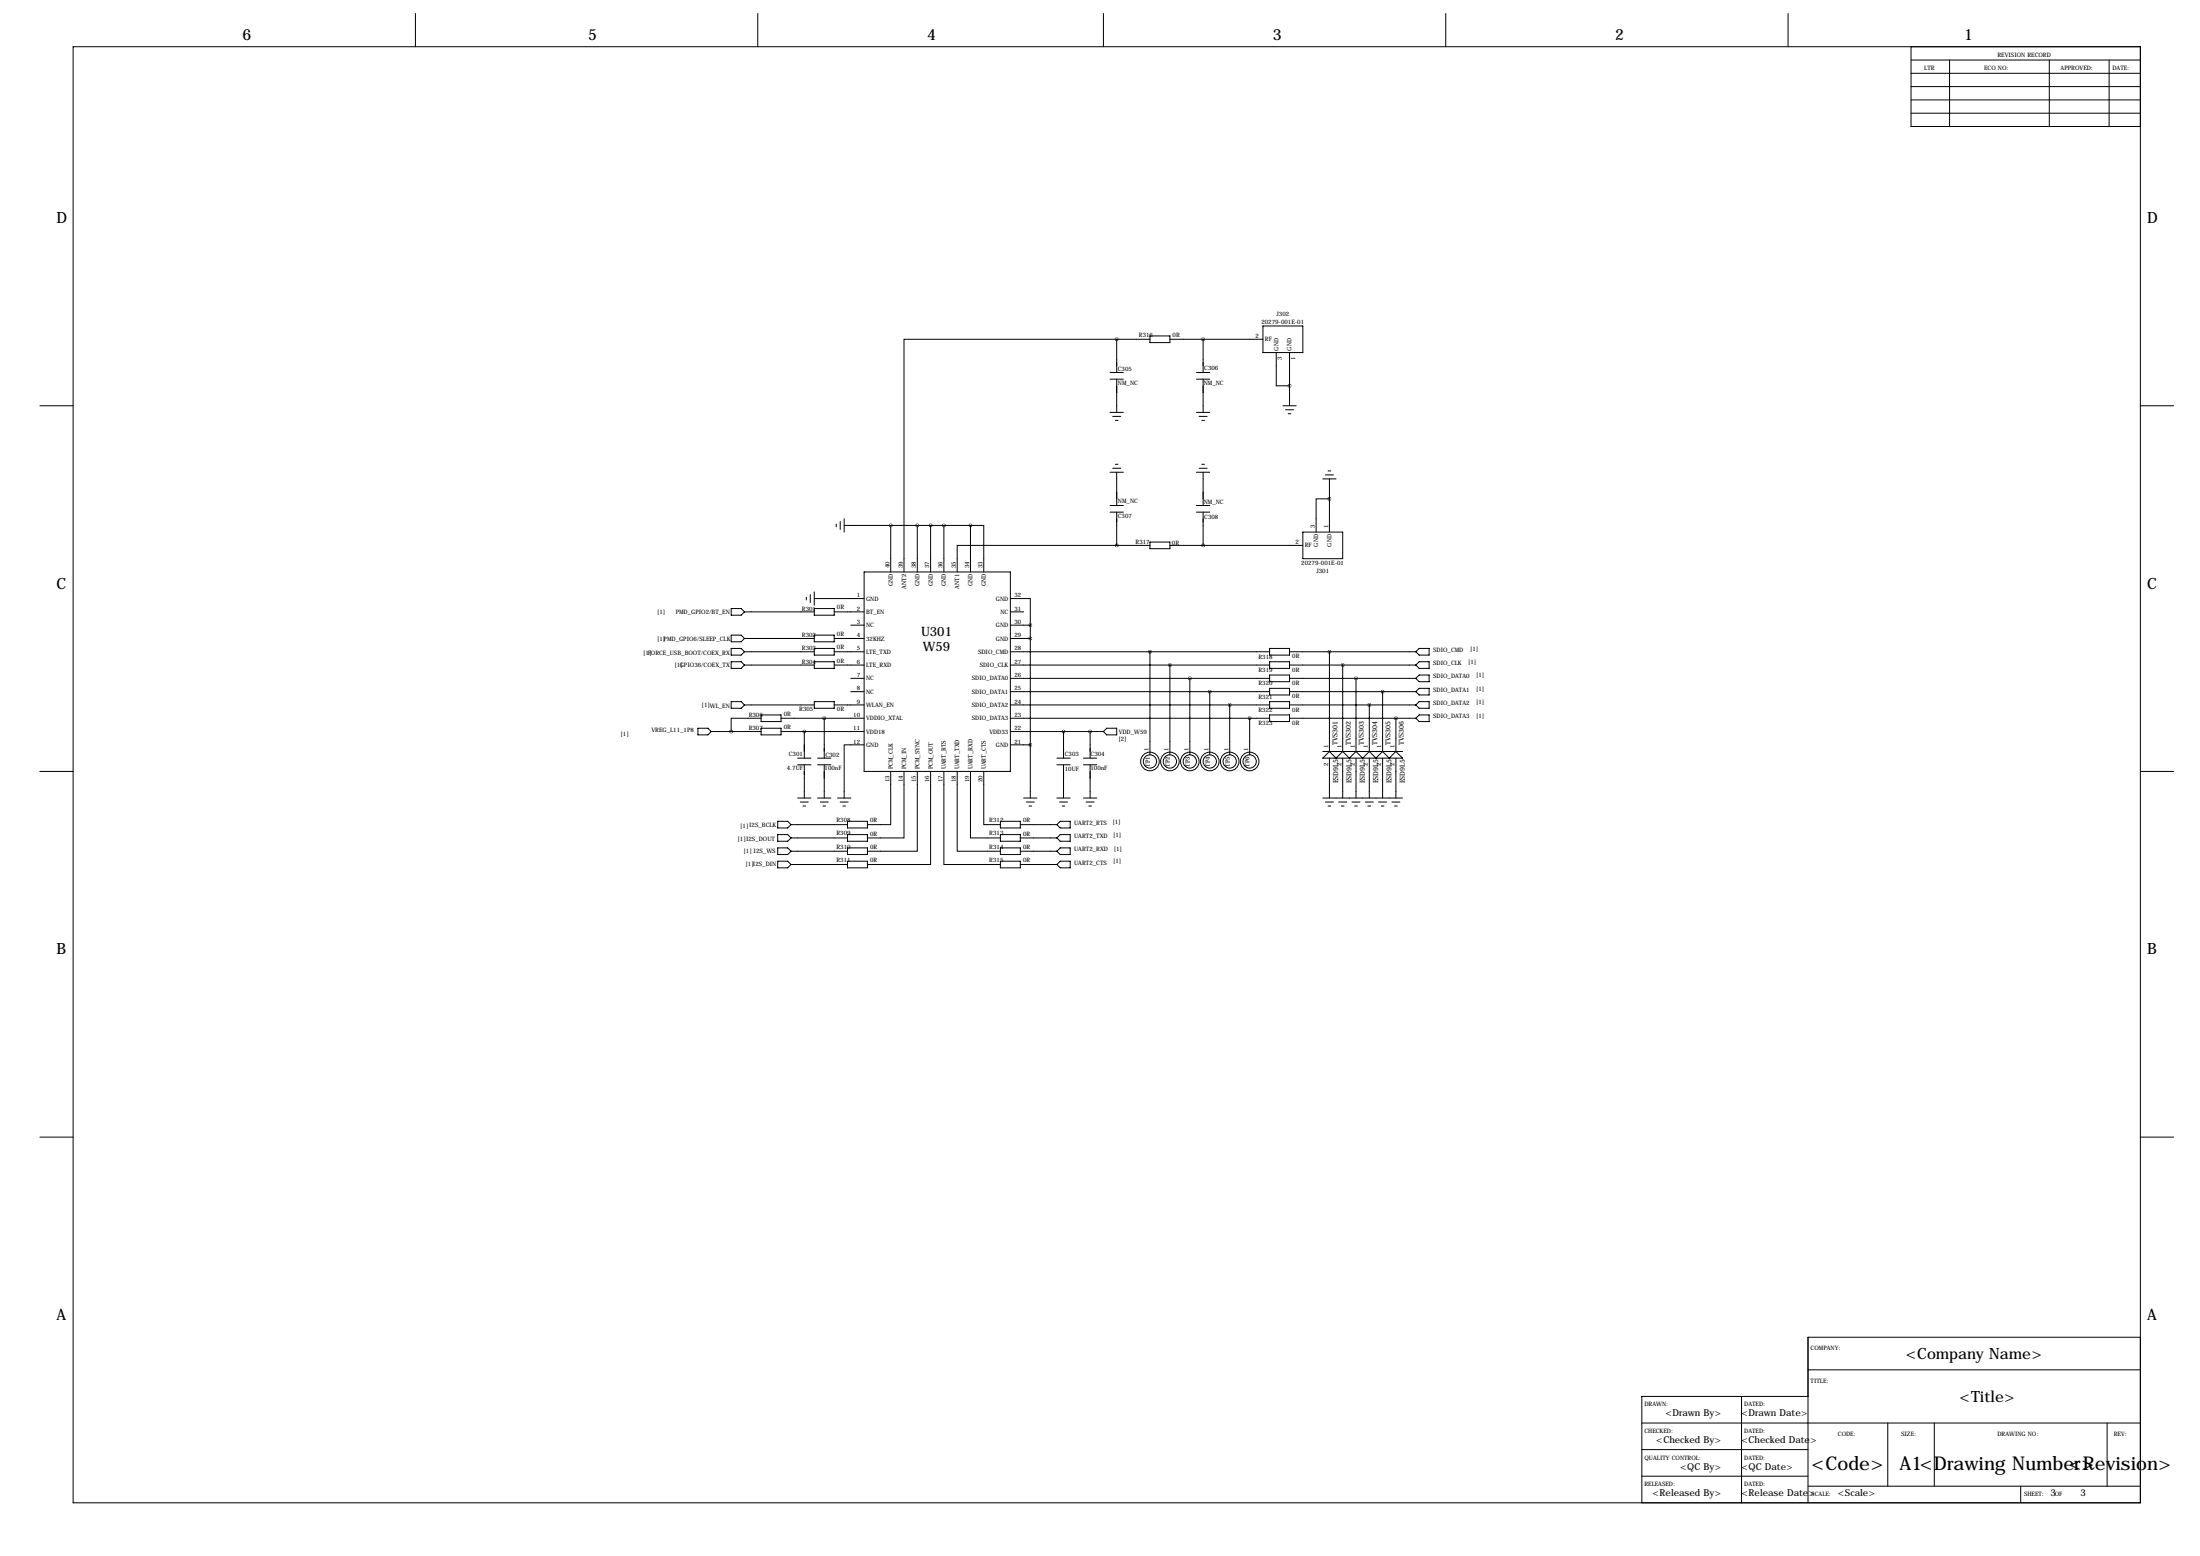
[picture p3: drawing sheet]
<svg xmlns="http://www.w3.org/2000/svg" width="841mm" height="594mm" viewBox="0 0 841 594" stroke-linecap="round" stroke-linejoin="round" font-family="sans-serif">
<g fill="none" stroke="#000" stroke-width=".38">
<path d="M27.9 17.9h790v556.2h-790zM158.7 5.2v12.7M289.6 5.2v12.7M421.6 5.2v12.7M552.4 5.2v12.7M683.3 5.2v12.7M730.2 17.9v30.4h87.7M730.2 22.9h87.7M730.2 28h87.7M730.2 38.2h87.7M730.2 33.1h87.7M745 22.9v25.4"/>
<path d="M783.1 22.9v25.4M805.9 22.9v25.4M730.2 43.3h87.7M426.7 129.6h-81.3v88.9M426.7 129.6v12.7M426.7 129.6h12.7M439.4 128.3h7.6v2.6h-7.6zM447 129.6h35.6M459.7 129.6v12.7M482.6 124.5h15.2v10.2h-15.2zM487.7 134.7v12.7h5.1M492.8 134.7v20.3"/>
<path d="M15.2 155h12.7M424.2 142.3h5.1M424.2 144.9h5.1M424.2 157.6h5.1M425.2 159.1h3M426.7 144.9v12.7M457.2 142.3h5.1M457.2 144.9h5.1M457.2 157.6h5.1M458.2 159.1h3.1M459.7 144.9v12.7M490.2 155h5.1"/>
<path d="M491.2 156.5h3.1M492.3 158.1h1M817.9 155h12.7M425.2 178.9h3M426.2 177.4h1M426.2 160.6h1M458.2 178.9h3.1M459.2 177.4h1M459.2 160.6h1M507.5 179.9h1M321.1 199.2v3.1M322.6 198.2v5.1"/>
<path d="M424.2 195.7h5.1M424.2 193.1h5.1M424.2 180.4h5.1M426.7 180.4v12.7M426.7 195.7v12.7M457.2 195.7h5.1M457.2 193.1h5.1M457.2 180.4h5.1M459.7 180.4v12.7M459.7 195.7v12.7M505.5 183h5M506.5 181.4h3"/>
<path d="M508 190.6h-5.1v12.7M508 183v20.3M319.5 200.2v1M322.6 200.7h48.2M330.2 218.5h55.9v76.2h-55.9zM340.4 200.7v17.8M350.5 200.7v17.8M355.6 200.7v17.8M360.7 200.7v17.8M370.8 200.7h5.1v17.8M370.8 200.7v17.8M426.7 208.4h-60.9v10.1"/>
<path d="M426.7 208.4h12.7M439.4 207.1h7.6v2.5h-7.6zM447 208.4h50.8M497.8 203.3h15.3v10.1h-15.3zM279.4 232.5h3.8l1.3 1.3-1.3 1.2h-3.8zM284.5 233.8h26.6M308.1 228.2v1M309.6 227.1v3.1M311.1 232.5h7.7v2.5h-7.7zM311.1 226.1v5.1M311.1 228.7h19.1M318.8 233.8h11.4"/>
<path d="M325.1 238.8h5.1M386.1 228.7h7.6v10.1M386.1 233.8h5.1M386.1 238.8h7.6M393.7 238.8v66.1M279.4 247.7h3.8l1.3 1.3-1.3 1.3h-3.8zM279.4 252.8h3.8l1.3 1.3-1.3 1.2h-3.8zM279.4 242.6h3.8l1.3 1.3-1.3 1.3h-3.8zM284.5 249h26.6M284.5 254.1h26.6M284.5 243.9h26.6M311.1 247.7h7.7v2.6h-7.7z"/>
<path d="M311.1 252.8h7.7v2.5h-7.7zM311.1 242.6h7.7v2.6h-7.7zM318.8 249h11.4M318.8 254.1h11.4M318.8 243.9h11.4M325.1 259.2h5.1M386.1 249h99M386.1 254.1h99M386.1 259.2h99M386.1 243.9h7.6M439.4 249v39.4M447 254.1v34.3"/>
<path d="M454.7 259.2v29.2M485.1 247.7h7.7v2.6h-7.7zM485.1 252.8h7.7v2.5h-7.7zM485.1 257.9h7.7v2.5h-7.7zM492.8 249h48.2M492.8 254.1h48.2M492.8 259.2h48.2M508 249v38.1M513.1 254.1v33M518.2 259.2v27.9M541 259.2l1.3-1.3h3.8v2.5h-3.8zM542.3 247.7h3.8v2.6h-3.8l-1.3-1.3z"/>
<path d="M542.3 252.8h3.8v2.5h-3.8l-1.3-1.2zM266.7 278.2h3.8l1.3 1.3-1.3 1.2h-3.8zM271.8 279.5h19M279.4 268h3.8l1.3 1.3-1.3 1.3h-3.8zM284.5 269.3h26.6M290.8 274.4h-11.4v5.1M290.8 273.1h7.6v2.6h-7.6zM290.8 278.2h7.6v2.5h-7.6zM298.4 274.4h31.8M298.4 279.5h31.8M307.3 279.5v10.1M311.1 268h7.7v2.6h-7.7z"/>
<path d="M315 274.4v15.2M318.8 269.3h11.4M325.1 264.2h5.1M386.1 274.4h99M386.1 264.2h99M386.1 269.3h99M386.1 279.5h35.5M406.4 279.5v10.1M416.6 279.5v10.1M421.6 279.5l1.3-1.3h3.8v2.5h-3.8zM462.3 264.2v24.2M469.9 269.3v19.1"/>
<path d="M477.5 274.4v14M485.1 273.1h7.7v2.6h-7.7zM485.1 263h7.7v2.5h-7.7zM485.1 268h7.7v2.6h-7.7zM492.8 274.4h48.2M492.8 264.2h48.2M492.8 269.3h48.2M523.2 269.3v17.8M528.3 264.2v22.9M533.4 274.4v12.7M541 264.2l1.3-1.2h3.8v2.5h-3.8zM542.3 273.1h3.8v2.6h-3.8l-1.3-1.3z"/>
<path d="M542.3 268h3.8v2.6h-3.8l-1.3-1.3zM15.2 294.7h12.7M304.8 289.6h5.1M304.8 292.2h5.1M307.3 292.2v12.7M312.4 289.6h5.1M312.4 292.2h5.1M315 292.2v12.7M330.2 284.6h-7.6v20.3M340.4 294.7v20.3h-8.9M345.4 294.7v25.4h-13.9M350.5 294.7v30.5h-19"/>
<path d="M355.6 294.7v35.6h-24.1M360.7 294.7v35.6h21.6M365.8 294.7v30.5h16.5M370.8 294.7v25.4h11.5M375.9 294.7v20.3h6.4M386.1 284.6h7.6M403.9 289.6h5M403.9 292.2h5M406.4 292.2v12.7M414 289.6h5.1M414 292.2h5.1M416.6 292.2v12.7"/>
<path d="M505.5 287.1h30.4M508 287.1l-2.5 2.5h30.4l-2.5-2.5M508 289.6v15.3M508 287.1l2.5 2.5 2.6-2.5M513.1 289.6v15.3M513.1 287.1l2.5 2.5 2.6-2.5M518.2 287.1l2.5 2.5 2.5-2.5M518.2 289.6v15.3M523.2 287.1l2.6 2.5 2.5-2.5M523.2 289.6v15.3M528.3 287.1l2.6 2.5 2.5-2.5M528.3 289.6v15.3"/>
<path d="M533.4 289.6v15.3M817.9 294.7h12.7M297.2 313.8h3.8l1.3 1.2-1.3 1.3h-3.8zM297.2 318.8h3.8l1.3 1.3-1.3 1.3h-3.8zM302.3 315h21.5M304.8 304.9h5.1M305.8 306.4h3.1M306.8 307.9h1M312.4 304.9h5.1M313.4 306.4h3.1M314.5 307.9h1M320 304.9h5.1"/>
<path d="M321.1 306.4h3M322.1 307.9h1M323.8 313.8h7.7v2.5h-7.7zM323.8 318.8h7.7v2.6h-7.7zM382.3 313.8h7.6v2.5h-7.6zM382.3 318.8h7.6v2.6h-7.6zM389.9 315h14M391.2 304.9h5M392.2 306.4h3M393.2 307.9h1M403.9 304.9h5M404.9 306.4h3"/>
<path d="M405.1 313.8h3.8v2.5h-3.8l-1.2-1.3zM405.1 318.8h3.8v2.6h-3.8l-1.2-1.3zM405.9 307.9h1M414 304.9h5.1M415 306.4h3.1M416.1 307.9h1M505.5 304.9h30.4M506.5 306.4h3M507.5 307.9h1M511.6 306.4h3M512.6 307.9h1M516.6 306.4h3.1"/>
<path d="M517.7 307.9h1M521.7 306.4h3.1M522.7 307.9h1M526.8 306.4h3M527.8 307.9h1M531.9 306.4h3M532.9 307.9h1M297.2 329h3.8l1.3 1.3-1.3 1.2h-3.8zM297.2 323.9h3.8l1.3 1.3-1.3 1.3h-3.8zM302.3 330.3h21.5M302.3 325.2h21.5M302.3 320.1h21.5"/>
<path d="M323.8 323.9h7.7v2.6h-7.7zM323.8 329h7.7v2.5h-7.7zM382.3 329h7.6v2.5h-7.6zM382.3 323.9h7.6v2.6h-7.6zM389.9 330.3h14M389.9 325.2h14M389.9 320.1h14M405.1 329h3.8v2.5h-3.8l-1.2-1.2zM405.1 323.9h3.8v2.6h-3.8l-1.2-1.3zM15.2 434.4h12.7M817.9 434.4h12.7M817.9 510.9h-127v63.2"/>
<path d="M665.5 533.5v40.6M690.9 523.3h127M690.9 533.5h-63.5v40.6M627.4 543.6h190.5M627.4 553.8h63.5M721.4 543.6v24.2M739.1 543.6v24.2M805.2 543.6v24.2M627.4 564h63.5M690.9 567.8h127M772.2 567.8v6.3"/>
<circle cx="439.4" cy="290.9" r="3.6"/>
<circle cx="439.4" cy="290.9" r="2.54"/>
<circle cx="447" cy="290.9" r="3.6"/>
<circle cx="447" cy="290.9" r="2.54"/>
<circle cx="454.7" cy="290.9" r="3.6"/>
<circle cx="454.7" cy="290.9" r="2.54"/>
<circle cx="462.3" cy="290.9" r="3.6"/>
<circle cx="462.3" cy="290.9" r="2.54"/>
<circle cx="469.9" cy="290.9" r="3.6"/>
<circle cx="469.9" cy="290.9" r="2.54"/>
<circle cx="477.5" cy="290.9" r="3.6"/>
<circle cx="477.5" cy="290.9" r="2.54"/>
</g>
<path d="M416.5 279.5a.05 .05 0 0 0 .1 0 .05 .05 0 0 0-.1 0zM314.9 274.4a.05 .05 0 0 0 .1 0 .05 .05 0 0 0-.1 0zM513 254.1a.05 .05 0 0 0 .1 0 .05 .05 0 0 0-.1 0zM518.1 259.2a.05 .05 0 0 0 .1 0 .05 .05 0 0 0-.1 0zM528.3 264.2a.05 .05 0 0 0 .1 0 .05 .05 0 0 0-.1 0zM307.3 279.5a.05 .05 0 0 0 .1 0 .05 .05 0 0 0-.1 0zM459.7 129.6a.05 .05 0 0 0 .1 0 .05 .05 0 0 0-.1 0zM426.7 129.6a.05 .05 0 0 0 .1 0 .05 .05 0 0 0-.1 0zM492.7 147.4a.05 .05 0 0 0 .1 0 .05 .05 0 0 0-.1 0zM459.7 208.4a.05 .05 0 0 0 .1 0 .05 .05 0 0 0-.1 0zM426.7 208.4a.05 .05 0 0 0 .1 0 .05 .05 0 0 0-.1 0zM523.2 269.3a.05 .05 0 0 0 .1 0 .05 .05 0 0 0-.1 0zM439.4 249a.05 .05 0 0 0 .1 0 .05 .05 0 0 0-.1 0zM447 254.1a.05 .05 0 0 0 .1 0 .05 .05 0 0 0-.1 0zM454.6 259.2a.05 .05 0 0 0 .1 0 .05 .05 0 0 0-.1 0zM462.2 264.2a.05 .05 0 0 0 .1 0 .05 .05 0 0 0-.1 0zM477.5 274.4a.05 .05 0 0 0 .1 0 .05 .05 0 0 0-.1 0zM340.3 200.7a.05 .05 0 0 0 .1 0 .05 .05 0 0 0-.1 0zM350.5 200.7a.05 .05 0 0 0 .1 0 .05 .05 0 0 0-.1 0zM360.6 200.7a.05 .05 0 0 0 .1 0 .05 .05 0 0 0-.1 0zM370.8 200.7a.05 .05 0 0 0 .1 0 .05 .05 0 0 0-.1 0z" fill="#000" stroke="#000" stroke-width="1.3"/>
<g font-size="7.3">
<text x="692.2" y="561.4">&lt;Code&gt;</text>
<text x="725.9" y="561.4">A1&lt;Drawing Number&gt;</text>
<text x="790.5" y="561.4">&lt;Revision&gt;</text>
</g>
<g font-size="5.9">
<text x="92.7" y="15.3">6</text>
<text x="224.8" y="15.3">5</text>
<text x="354.3" y="15.3">4</text>
<text x="486.4" y="15.3">3</text>
<text x="617.2" y="15.3">2</text>
<text x="750.6" y="15.3">1</text>
<text x="21.6" y="85.2">D</text>
<text x="820.4" y="85.2">D</text>
<text x="21.6" y="224.9">C</text>
<text x="820.4" y="224.9">C</text>
<text x="21.6" y="364.6">B</text>
<text x="820.4" y="364.6">B</text>
<text x="21.6" y="504.3">A</text>
<text x="820.4" y="504.3">A</text>
<text x="728.2" y="519">&lt;Company Name&gt;</text>
<text x="748.8" y="535.5">&lt;Title&gt;</text>
</g>
<g font-size="4.9">
<text x="352" y="242.9">U301</text>
<text x="352.7" y="248.6">W59</text>
</g>
<g font-size="3.6">
<text x="636.4" y="541.1">&lt;Drawn By&gt;</text>
<text x="665.5" y="541.1">&lt;Drawn Date&gt;</text>
<text x="632.9" y="551.3">&lt;Checked By&gt;</text>
<text x="665.5" y="551.3">&lt;Checked Date&gt;</text>
<text x="642.1" y="561.4">&lt;QC By&gt;</text>
<text x="665.5" y="561.4">&lt;QC Date&gt;</text>
<text x="631.5" y="571.6">&lt;Released By&gt;</text>
<text x="665.5" y="571.6">&lt;Release Date&gt;</text>
<text x="702.3" y="571.6">&lt;Scale&gt;</text>
<text x="783.6" y="571.6">3</text>
<text x="795" y="571.6">3</text>
</g>
<g font-size="2.6">
<text x="511" y="284.6" transform="rotate(-90 511 284.6)">TVS301</text>
<text x="516.1" y="284.6" transform="rotate(-90 516.1 284.6)">TVS302</text>
<text x="521.2" y="284.6" transform="rotate(-90 521.2 284.6)">TVS303</text>
<text x="526.3" y="284.6" transform="rotate(-90 526.3 284.6)">TVS304</text>
<text x="531.4" y="284.6" transform="rotate(-90 531.4 284.6)">TVS305</text>
<text x="536.4" y="284.6" transform="rotate(-90 536.4 284.6)">TVS306</text>
<text x="511.4" y="299.3" transform="rotate(-90 511.4 299.3)">ESD9L5</text>
<text x="516.4" y="299.3" transform="rotate(-90 516.4 299.3)">ESD9L5</text>
<text x="521.5" y="299.3" transform="rotate(-90 521.5 299.3)">ESD9L5</text>
<text x="526.6" y="299.3" transform="rotate(-90 526.6 299.3)">ESD9L5</text>
<text x="531.7" y="299.3" transform="rotate(-90 531.7 299.3)">ESD9L5</text>
<text x="536.8" y="299.3" transform="rotate(-90 536.8 299.3)">ESD9L5</text>
</g>
<g font-size="2.3">
<text x="763.3" y="21.7">REVISION RECORD</text>
<text x="735.3" y="26.7">LTR</text>
<text x="758.2" y="26.7">ECO NO:</text>
<text x="787.4" y="26.7">APPROVED:</text>
<text x="807.2" y="26.7">DATE:</text>
<text x="482" y="123.6">20279-001E-01</text>
<text x="487.8" y="120.7">J302</text>
<text x="435.2" y="128.6">R316</text>
<text x="448.1" y="128.7">0R</text>
<text x="479.8" y="129.1">2</text>
<text x="483.4" y="130.4">RF</text>
<text x="488.5" y="133.9" transform="rotate(-90 488.5 133.9)">GND</text>
<text x="489.8" y="137.5" transform="rotate(-90 489.8 137.5)">3</text>
<text x="493.6" y="133.9" transform="rotate(-90 493.6 133.9)">GND</text>
<text x="494.9" y="137.5" transform="rotate(-90 494.9 137.5)">1</text>
<text x="427.2" y="141.5">C305</text>
<text x="460.2" y="141.3">C306</text>
<text x="427.2" y="147.2">NM_NC</text>
<text x="460" y="147">NM_NC</text>
<text x="427.2" y="192.3">NM_NC</text>
<text x="460" y="192.6">NM_NC</text>
<text x="427.2" y="198">C307</text>
<text x="460.2" y="198.3">C308</text>
<text x="502.4" y="201.7" transform="rotate(-90 502.4 201.7)">3</text>
<text x="507.5" y="201.7" transform="rotate(-90 507.5 201.7)">1</text>
<text x="433.9" y="207.7">R317</text>
<text x="447.8" y="208.1">0R</text>
<text x="495" y="207.8">2</text>
<text x="498.6" y="209.2">RF</text>
<text x="503.7" y="208.8" transform="rotate(-90 503.7 208.8)">GND</text>
<text x="508.8" y="208.8" transform="rotate(-90 508.8 208.8)">GND</text>
<text x="497.2" y="216">20279-001E-01</text>
<text x="339.9" y="217" transform="rotate(-90 339.9 217)">40</text>
<text x="344.9" y="217" transform="rotate(-90 344.9 217)">39</text>
<text x="350" y="217" transform="rotate(-90 350 217)">38</text>
<text x="355.1" y="217" transform="rotate(-90 355.1 217)">37</text>
<text x="360.2" y="217" transform="rotate(-90 360.2 217)">36</text>
<text x="365.3" y="217" transform="rotate(-90 365.3 217)">35</text>
<text x="370.3" y="217" transform="rotate(-90 370.3 217)">34</text>
<text x="375.4" y="217" transform="rotate(-90 375.4 217)">33</text>
<text x="503" y="218.9">J301</text>
<text x="341.2" y="224" transform="rotate(-90 341.2 224)">GND</text>
<text x="346.2" y="224.9" transform="rotate(-90 346.2 224.9)">ANT2</text>
<text x="351.3" y="224" transform="rotate(-90 351.3 224)">GND</text>
<text x="356.4" y="224" transform="rotate(-90 356.4 224)">GND</text>
<text x="361.5" y="224" transform="rotate(-90 361.5 224)">GND</text>
<text x="366.6" y="224.9" transform="rotate(-90 366.6 224.9)">ANT1</text>
<text x="371.6" y="224" transform="rotate(-90 371.6 224)">GND</text>
<text x="376.7" y="224" transform="rotate(-90 376.7 224)">GND</text>
<text x="306.4" y="233.2">R301</text>
<text x="319.8" y="232.8">0R</text>
<text x="327.4" y="233.2">2</text>
<text x="327.4" y="228.2">1</text>
<text x="331" y="229.5">GND</text>
<text x="380.6" y="229.5">GND</text>
<text x="387.6" y="233.2">31</text>
<text x="387.6" y="228.2">32</text>
<text x="251.1" y="234.6">[1]</text>
<text x="258.2" y="234.6">PMD_GPIO2/BT_EN</text>
<text x="327.4" y="238.3">3</text>
<text x="331" y="239.6">NC</text>
<text x="331" y="234.6">BT_EN</text>
<text x="380.6" y="239.6">GND</text>
<text x="382.3" y="234.6">NC</text>
<text x="387.6" y="238.3">30</text>
<text x="251.1" y="244.8">[1]PMD_GPIO6/SLEEP_CLK</text>
<text x="306.4" y="243.4">R302</text>
<text x="319.8" y="243">0R</text>
<text x="327.4" y="243.4">4</text>
<text x="331" y="244.7">32KHZ</text>
<text x="380.6" y="244.7">GND</text>
<text x="387.6" y="243.4">29</text>
<text x="245.8" y="250.1">[1]</text>
<text x="247.5" y="250.1">FORCE_USB_BOOT/COEX_RX</text>
<text x="306.4" y="248.5">R303</text>
<text x="319.8" y="248.1">0R</text>
<text x="327.4" y="248.5">5</text>
<text x="331" y="249.8">LTE_TXD</text>
<text x="373.7" y="249.8">SDIO_CMD</text>
<text x="387.6" y="248.5">28</text>
<text x="480.9" y="251.6">R318</text>
<text x="493.8" y="251.5">0R</text>
<text x="547.6" y="249">SDIO_CMD</text>
<text x="561.7" y="248.6">[1]</text>
<text x="257.7" y="254.9">[1]</text>
<text x="259.8" y="254.7">GPIO36/COEX_TX</text>
<text x="306.4" y="253.6">R304</text>
<text x="319.8" y="253.1">0R</text>
<text x="327.4" y="253.6">6</text>
<text x="331" y="254.9">LTE_RXD</text>
<text x="374.4" y="254.9">SDIO_CLK</text>
<text x="387.6" y="253.6">27</text>
<text x="480.9" y="256.7">R319</text>
<text x="493.8" y="256.6">0R</text>
<text x="547.6" y="254.1">SDIO_CLK</text>
<text x="561" y="253.7">[1]</text>
<text x="327.4" y="263.7">8</text>
<text x="327.4" y="258.6">7</text>
<text x="331" y="260">NC</text>
<text x="371.4" y="260">SDIO_DATA0</text>
<text x="387.6" y="263.7">25</text>
<text x="387.6" y="258.6">26</text>
<text x="480.9" y="261.8">R320</text>
<text x="493.8" y="261.7">0R</text>
<text x="547.6" y="259.2">SDIO_DATA0</text>
<text x="564" y="258.7">[1]</text>
<text x="268.1" y="269.9">[1]WL_EN</text>
<text x="327.4" y="268.8">9</text>
<text x="331" y="265">NC</text>
<text x="371.4" y="265">SDIO_DATA1</text>
<text x="387.6" y="268.8">24</text>
<text x="480.9" y="266.9">R321</text>
<text x="493.8" y="266.8">0R</text>
<text x="547.6" y="264.2">SDIO_DATA1</text>
<text x="547.6" y="269.3">SDIO_DATA2</text>
<text x="564" y="264.1">[1]</text>
<text x="564" y="268.9">[1]</text>
<text x="286.1" y="273.9">R306</text>
<text x="299.5" y="273.5">0R</text>
<text x="305.4" y="271.6">R305</text>
<text x="319.8" y="271.4">0R</text>
<text x="326" y="273.9">10</text>
<text x="331" y="275.2">VDDIO_XTAL</text>
<text x="331" y="270.1">WLAN_EN</text>
<text x="371.4" y="275.2">SDIO_DATA3</text>
<text x="371.4" y="270.1">SDIO_DATA2</text>
<text x="387.6" y="273.9">23</text>
<text x="480.9" y="271.9">R322</text>
<text x="493.8" y="271.9">0R</text>
<text x="547.6" y="274.4">SDIO_DATA3</text>
<text x="564" y="274.2">[1]</text>
<text x="237.1" y="281.1">[1]</text>
<text x="249" y="279.5">VREG_L11_1P8</text>
<text x="286.1" y="279">R307</text>
<text x="299.5" y="278.5">0R</text>
<text x="326" y="279">11</text>
<text x="331" y="280.3">VDD18</text>
<text x="378.1" y="280.3">VDD33</text>
<text x="387.6" y="279">22</text>
<text x="427.5" y="280.5">VDD_W59</text>
<text x="480.9" y="277">R323</text>
<text x="493.8" y="276.9">0R</text>
<text x="326" y="284">12</text>
<text x="331" y="285.4">GND</text>
<text x="380.6" y="285.4">GND</text>
<text x="387.6" y="284">21</text>
<text x="427.4" y="283.1">[2]</text>
<text x="438.9" y="286.8" transform="rotate(-90 438.9 286.8)">1</text>
<text x="446.5" y="286.8" transform="rotate(-90 446.5 286.8)">1</text>
<text x="454.2" y="286.8" transform="rotate(-90 454.2 286.8)">1</text>
<text x="461.8" y="286.8" transform="rotate(-90 461.8 286.8)">1</text>
<text x="469.4" y="286.8" transform="rotate(-90 469.4 286.8)">1</text>
<text x="477" y="286.8" transform="rotate(-90 477 286.8)">1</text>
<text x="507.5" y="285.6" transform="rotate(-90 507.5 285.6)">1</text>
<text x="512.6" y="285.6" transform="rotate(-90 512.6 285.6)">1</text>
<text x="517.7" y="285.6" transform="rotate(-90 517.7 285.6)">1</text>
<text x="522.7" y="285.6" transform="rotate(-90 522.7 285.6)">1</text>
<text x="527.8" y="285.6" transform="rotate(-90 527.8 285.6)">1</text>
<text x="532.9" y="285.6" transform="rotate(-90 532.9 285.6)">1</text>
<text x="301.4" y="288.7">C301</text>
<text x="315.4" y="289.1">C302</text>
<text x="341.2" y="293.9" transform="rotate(-90 341.2 293.9)">PCM_CLK</text>
<text x="346.2" y="293.9" transform="rotate(-90 346.2 293.9)">PCM_IN</text>
<text x="351.3" y="293.9" transform="rotate(-90 351.3 293.9)">PCM_SYNC</text>
<text x="356.4" y="293.9" transform="rotate(-90 356.4 293.9)">PCM_OUT</text>
<text x="361.5" y="293.9" transform="rotate(-90 361.5 293.9)">UART_RTS</text>
<text x="366.6" y="293.9" transform="rotate(-90 366.6 293.9)">UART_TXD</text>
<text x="371.6" y="293.9" transform="rotate(-90 371.6 293.9)">UART_RXD</text>
<text x="376.7" y="293.9" transform="rotate(-90 376.7 293.9)">UART_CTS</text>
<text x="406.9" y="288.9">C303</text>
<text x="416.7" y="288.9">C304</text>
<text x="439.4" y="292.9" transform="rotate(-90 439.4 292.9)">TP1</text>
<text x="447" y="292.9" transform="rotate(-90 447 292.9)">TP2</text>
<text x="454.7" y="292.9" transform="rotate(-90 454.7 292.9)">TP3</text>
<text x="462.3" y="292.9" transform="rotate(-90 462.3 292.9)">TP4</text>
<text x="469.9" y="292.9" transform="rotate(-90 469.9 292.9)">TP5</text>
<text x="477.5" y="292.9" transform="rotate(-90 477.5 292.9)">TP6</text>
<text x="507.5" y="292.5" transform="rotate(-90 507.5 292.5)">2</text>
<text x="512.6" y="292.5" transform="rotate(-90 512.6 292.5)">2</text>
<text x="517.7" y="292.5" transform="rotate(-90 517.7 292.5)">2</text>
<text x="522.7" y="292.5" transform="rotate(-90 522.7 292.5)">2</text>
<text x="527.8" y="292.5" transform="rotate(-90 527.8 292.5)">2</text>
<text x="532.9" y="292.5" transform="rotate(-90 532.9 292.5)">2</text>
<text x="300.6" y="294.2">4.7UF</text>
<text x="315.1" y="294">100nF</text>
<text x="339.9" y="298.9" transform="rotate(-90 339.9 298.9)">13</text>
<text x="344.9" y="298.9" transform="rotate(-90 344.9 298.9)">14</text>
<text x="350" y="298.9" transform="rotate(-90 350 298.9)">15</text>
<text x="355.1" y="298.9" transform="rotate(-90 355.1 298.9)">16</text>
<text x="360.2" y="298.9" transform="rotate(-90 360.2 298.9)">17</text>
<text x="365.3" y="298.9" transform="rotate(-90 365.3 298.9)">18</text>
<text x="370.3" y="298.9" transform="rotate(-90 370.3 298.9)">19</text>
<text x="375.4" y="298.9" transform="rotate(-90 375.4 298.9)">20</text>
<text x="406.9" y="294.5">10UF</text>
<text x="416.7" y="294">100nF</text>
<text x="282.8" y="316.1">[1]I2S_BCLK</text>
<text x="319.6" y="314">R308</text>
<text x="332.5" y="314.1">0R</text>
<text x="378" y="314">R312</text>
<text x="390.9" y="314.1">0R</text>
<text x="410.5" y="315">UART2_RTS</text>
<text x="425.1" y="314.9">[1]</text>
<text x="281.8" y="321.5">[1]I2S_DOUT</text>
<text x="319.6" y="319.1">R309</text>
<text x="332.5" y="319.2">0R</text>
<text x="378" y="319.1">R313</text>
<text x="390.9" y="319.2">0R</text>
<text x="410.5" y="320.1">UART2_TXD</text>
<text x="425.3" y="319.9">[1]</text>
<text x="284.1" y="325.8">[1] I2S_WS</text>
<text x="319.6" y="329.3">R311</text>
<text x="319.6" y="324.2">R310</text>
<text x="332.5" y="329.3">0R</text>
<text x="332.5" y="324.3">0R</text>
<text x="378" y="329.3">R315</text>
<text x="378" y="324.2">R314</text>
<text x="390.9" y="329.3">0R</text>
<text x="390.9" y="324.3">0R</text>
<text x="410.5" y="325.2">UART2_RXD</text>
<text x="425.3" y="329.9">[1]</text>
<text x="425.6" y="325.3">[1]</text>
<text x="284.9" y="330.9">[1]I2S_DIN</text>
<text x="410.5" y="330.3">UART2_CTS</text>
<text x="691.9" y="515.7">COMPANY:</text>
<text x="691.9" y="528.4">TITLE:</text>
<text x="628.4" y="537.3">DRAWN:</text>
<text x="666.5" y="537.3">DATED:</text>
<text x="628.4" y="547.4">CHECKED:</text>
<text x="666.5" y="547.4">DATED:</text>
<text x="702.3" y="548.7">CODE:</text>
<text x="726.4" y="548.7">SIZE:</text>
<text x="763.3" y="548.7">DRAWING NO:</text>
<text x="807.7" y="548.7">REV:</text>
<text x="628.4" y="557.6">QUALITY CONTROL:</text>
<text x="666.5" y="557.6">DATED:</text>
<text x="628.4" y="567.8">RELEASED:</text>
<text x="666.5" y="567.8">DATED:</text>
<text x="692.1" y="571.6">SCALE:</text>
<text x="773.4" y="571.6">SHEET:</text>
<text x="785.2" y="571.6">OF</text>
</g>
</svg>
